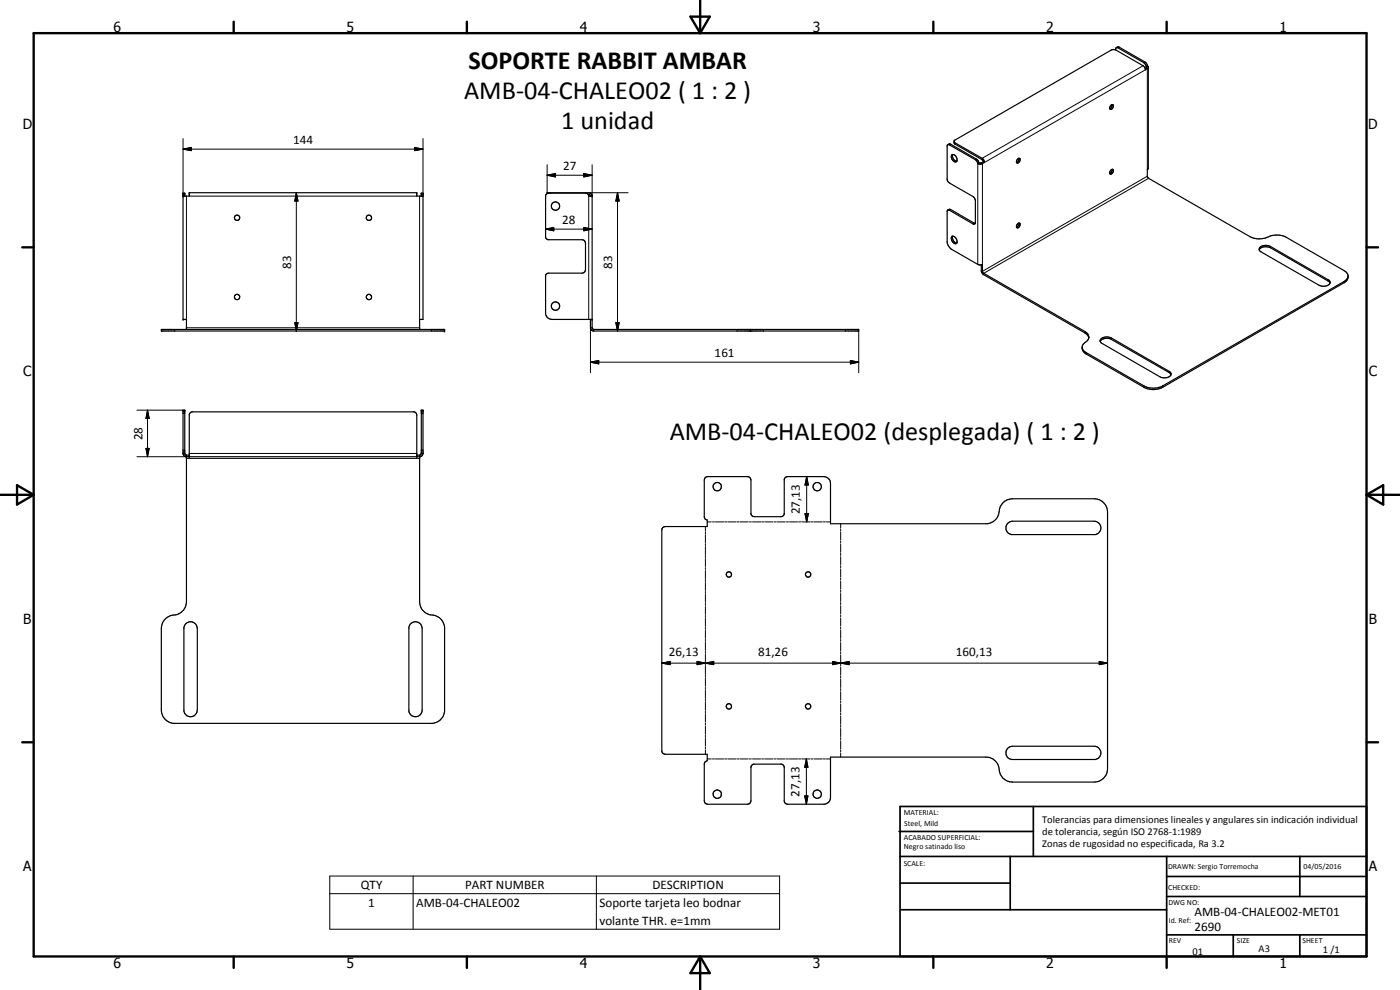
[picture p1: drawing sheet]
<svg xmlns="http://www.w3.org/2000/svg" width="420mm" height="297mm" viewBox="0 0 420 297" stroke-linecap="round" stroke-linejoin="round" font-family="sans-serif">
<g fill="none" stroke="#000" stroke-width=".35">
<path d="M334.8 15v-.5l.6-.2 7.9 4.5 .7 1.2M335 14.3l.5-.2h.4l7.8 4.5 .4 .5 .2 .7M344 20l.1 .3-.4 .3M344.3 19.8l.3 .3v30.4l-.3 .3 .2 2.5 30.6 17.7a6.5 6.5 0 0 0 6.2-.2 6.3 6.3 0 0 1 4.7 .4l17.4 10a1.98 1.98 0 0 1 1.2 1.8 1.98 1.98 0 0 1-1.2 1.8l-54.5 31.4a6.1 6.1 0 0 1-5.6 0l-17.6-10.2-.8-.9-.1-.9M344.3 19.8l-.3 .2M333.4 31.6a.5 .5 0 0 1 .8-.1 .5 .5 0 0 1-.2 .8l-.3 .3a.44 .44 0 0 1-.6 .1 .44 .44 0 0 1 .1-.7zM333.8 31.4l-.2 .8-.5 .4M343.7 20.5l-.6-.8-8.2-4.7-1.2-.1-47.3 27.3 .1 1 8.3 4.7 .3 .7M344.6 20.3l-.9 .7v-.5M54.9 58.8h1.9v-1h68.3v1h1.8M55.4 58.8v-.8h-.5v37.8h1.1v3M126.4 58.8v-.8h.5v37.8h-1v3"/>
<path d="M164.2 58.1v-.3h12.5l.6 .2 .4 .6v39.7l.3 .5h79.7v.5h-79.7l-.8-.7v-2.8M176.5 58.3l.5 .1 .2 .4M176.6 58.4l-.6-.4h-11.5l-.7 .5v12.9l.7 .5h10.2l.6 .2 .4 .8v8l-.4 .8-.6 .3h-10.2l-.6 .3-.2 .4v11.5a1.98 1.98 0 0 0 2 1.6h12M176.6 58.4l.1 .4h1M284.4 43.4l.5-.2 .4 .1 7.8 4.5 .5 .4 .2 .7M285.7 46.4a1.42 1.42 0 0 1 1.4 2.1 1.41 1.41 0 0 1-1.4-2.1zM286 46.4a1.55 1.55 0 0 0 1.1 2M286.3 42.5l.3 .3 8.2 4.7 .5 .6 .1 .7M293.4 49.1l-.7-1.2-7.9-4.5-.5 .2 .1 10.7 .5 .6 7.1 4.1 .5 .4 .2 .8v6.6l-.2 .4h-.5l-7.1-4.1-.6 .1v9.5l.3 1 1.1 1.1 7.7 4.5 .6 .2 .8-.2v2.2l.4 .5 30.4 17.5a1.79 1.79 0 0 1 1.2 1.7 1.79 1.79 0 0 1-1.3 1.7 1.63 1.63 0 0 0-.7 1.6 1.63 1.63 0 0 0 1.2 1.3l17.3 10a6.1 6.1 0 0 0 5.6 0l54.5-31.3 1-1 .2-.6M293.8 48.9l-.4 .2M295.1 48.6l.3 .2M295.1 48.6l-.7 .3h-.6"/>
<path d="M295.4 48.8l-1.1 .5-.9-.2M305.4 47.8l.6-.3a.84 .84 0 0 1 0 1 .84 .84 0 0 1-.9 .3v-.7zM305.8 47.5l-.1 .6-.6 .6M333.4 51.1a.49 .49 0 0 1 .7-.1 .49 .49 0 0 1-.1 .7 .54 .54 0 0 1-.8 .5 .54 .54 0 0 1 0-1zM333.8 50.8l-.2 .8-.5 .5M284.4 63l.5-.2 .4 .1 7.4 4.2M285.7 70.9a1.42 1.42 0 0 1 1.2 2.2 1.51 1.51 0 0 1-1.2-2.2zM286 70.9a1.57 1.57 0 0 0 1.1 2M294.5 79.5v2.1l.7 .8 30.4 17.5 .8 .7 .4 .7M305.4 67.2l.4-.3a.78 .78 0 0 1 .2 1 .78 .78 0 0 1-.9 .3v-.7zM305.8 66.9l-.1 .7-.6 .6M377.9 75a2.54 2.54 0 0 1 3.4-.7l17.3 10 .6 .7"/>
<path d="M378.2 74.1a3.1 3.1 0 0 1 3.1-.1l17.3 9.9a.96 .96 0 0 1 .6 1.2 .96 .96 0 0 1-1.2 .7l-1 .1-1.2-.3-17.4-10a.85 .85 0 0 1-.2-1.5zM48.4 98.8h85v.5h-85zM330.2 102.4a2.56 2.56 0 0 1 3.4-.5l17.3 9.9 .5 .6M330.5 101.6a2.94 2.94 0 0 1 3.1-.2l17.3 10a.84 .84 0 0 1 .6 .8 .84 .84 0 0 1-.6 .8 3.1 3.1 0 0 1-2.8 0l-17.4-10a.79 .79 0 0 1-.6-.6 .79 .79 0 0 1 .4-.8zM54.9 136.1h.5M56 137v43.6a4.4 4.4 0 0 1-4.7 4.1 4 4 0 0 0-2.9 3.8v24.5a4.1 4.1 0 0 0 3.6 4h77.9a4.1 4.1 0 0 0 3.5-3.5v-25.4a4.3 4.3 0 0 0-4.6-3.7 4 4 0 0 1-2.9-3.8v-43.6M56.8 137v-12.7l.8-.7h66.7l.6 .4 .2 .5v12.5M126.4 136.1v-13h.5v13M126.4 136.1h.5M126.4 136.1l-.3 .4-1 .1M126.9 136.1l-.2 .6-.6 .3h-70.3l-.4-.1-.5-.6v-13.2h.5v13.1l.4 .3 1 .1M211.6 143.4l.8-.4 12.4 .1 .6 .9v10.2l.2 .4 .7 .4h8l.7-.2 .4-.6v-10.4l.2-.4 .8-.4h10.9a2.09 2.09 0 0 1 1.9 2v12.1h47.2a4.4 4.4 0 0 0 3.6-4.6 4 4 0 0 1 3.9-2.9h24.5a4 4 0 0 1 4 4.1v76.9a4 4 0 0 1-4 4.1h-24.5a4.1 4.1 0 0 1-4.1-4.3 3.9 3.9 0 0 0-3.9-3.2h-46.7v12.1a2 2 0 0 1-1.9 2h-10.9l-.8-.4-.2-.4v-10.5l-.8-.7h-8.5l-.5 .4-.2 .3v10.3l-.6 .9-12.7 .1-.5-.4-.2-.6v-11l.2-.7 .6-.3v-2h-12.6l-.9-.6-.1-66.7 .2-.6 .8-.4h12.6v-2l-.6-.3-.2-.7v-11z"/>
<path d="M302.3 157.1l.9-.6 .7-.1h24.5a2.03 2.03 0 0 1 2 1.8 2.03 2.03 0 0 1-1.7 2.2h-25.1a2.04 2.04 0 0 1-1.3-3.3zM55.7 187.2a2.03 2.03 0 0 1 2.2-.5 2.03 2.03 0 0 1 1.3 1.9v24.4a2.03 2.03 0 0 1-1.8 2 2.03 2.03 0 0 1-2.2-1.6v-25.2zM123.1 187.2a2.04 2.04 0 0 1 2.3-.5 2.04 2.04 0 0 1 1.3 1.9v24.4a2.01 2.01 0 0 1-1.8 2 2.01 2.01 0 0 1-2.2-1.6v-25.2zM302.3 224.6l.6-.4 1-.3h24.5a2.01 2.01 0 0 1 2 1.8 2.01 2.01 0 0 1-1.7 2.2h-25.1a2.02 2.02 0 0 1-1.3-3.3z"/>
<circle cx="71.2" cy="65.3" r=".8"/>
<circle cx="110.7" cy="65.3" r=".8"/>
<circle cx="166.7" cy="61.8" r="1.25"/>
<circle cx="71.2" cy="89.1" r=".79"/>
<circle cx="110.7" cy="89.1" r=".81"/>
<circle cx="166.7" cy="91.8" r="1.26"/>
<circle cx="215.3" cy="146" r="1.24"/>
<circle cx="245.3" cy="146" r="1.24"/>
<circle cx="218.7" cy="172.4" r=".8"/>
<circle cx="242.5" cy="172.4" r=".8"/>
<circle cx="218.7" cy="212" r=".8"/>
<circle cx="242.5" cy="211.9" r=".81"/>
<circle cx="215.2" cy="238.3" r="1.26"/>
<circle cx="245.2" cy="238.3" r="1.26"/>
</g>
<g fill="#000">
<circle cx="54.9" cy="58" r=".18"/>
<circle cx="54.9" cy="58.8" r=".18"/>
<circle cx="55.4" cy="58" r=".18"/>
<circle cx="126.4" cy="58" r=".18"/>
<circle cx="126.9" cy="58" r=".18"/>
<circle cx="177.7" cy="58.8" r=".18"/>
<circle cx="54.9" cy="95.8" r=".18"/>
<circle cx="133.4" cy="98.8" r=".18"/>
<circle cx="133.4" cy="99.3" r=".18"/>
<circle cx="177.7" cy="95.8" r=".18"/>
<circle cx="54.9" cy="123.1" r=".18"/>
<circle cx="55.4" cy="123.1" r=".18"/>
<circle cx="56.8" cy="137" r=".18"/>
<circle cx="125.1" cy="137" r=".18"/>
<circle cx="126.4" cy="123.1" r=".18"/>
<circle cx="126.9" cy="123.1" r=".18"/>
</g>
<g fill="none" stroke="#000" stroke-width=".3">
<path d="M335.9 14.1l-.4 .3M343.1 19.7l-48.3 27.8M343.7 18.6l-.4 .2M344 20v.4l.3 .2v30.2M343.7 21l-48.3 27.8M344.1 20.3l.4 .2M54.9 44.7l2.5-.5v1zM54.9 44.7h72M54.9 41.6v17.2M56 58.8v37M56.8 58.8h68.3M88.9 57.8l.5 2.5h-.9z"/>
<path d="M88.9 57.8v41.5M124.4 44.2l2.5 .5-2.5 .5zM125.9 58.8v37M126.9 41.6v17.2M164.2 52.6l2.5-.5v1zM164.2 52.6h13.5M164.2 49.4v8.4M165.2 57.8v.2M175.2 52.1l2.5 .5-2.5 .5zM176.7 58.8v37M176.7 57.8h11.8M177.7 49.4v9.4"/>
<path d="M185.3 57.8l.5 2.5h-1zM185.3 57.8v41.5M285.3 43.3l-.4 .2M286.6 42.8v.4M293.1 47.8l-.4 .1M293.4 49.1v30.2M294.4 48.9l.3 .2M294.5 48.9l.3 .2v30.2M344.3 52.9l-49.5 28.5-.3-.2M344.7 53.5l-49.5 28.5v.4M163.7 68.7l2.5-.5v1.1zM163.7 68.7h14"/>
<path d="M175.2 68.2l2.5 .5-2.5 .6zM285.3 62.9l-.4 .2M292.4 67l-.4 .2M381.3 74v.3M52.4 98.8v.5M56 98.3h69.9M88.5 96.8h.9l-.5 2.5zM129.4 98.8v.5M177.7 98.3h-.5v13.5M178.2 98.8v.5M184.8 96.8h1l-.5 2.5zM221.2 98.8v.5"/>
<path d="M225.2 98.8v.5M229.2 98.8v.5M253.7 98.8v.5M257.7 99.3v12.5M325.6 99.5v.4M398.6 83.9v.4M403.4 84.5v.3M177.2 108.7l2.5-.5v1zM177.2 108.7h80.5M255.2 108.2l2.5 .5-2.5 .5zM326 105.8v.4M333.6 101.4v.5"/>
<path d="M343.3 115.8v.4M348.9 115.8v.4M350.9 111.4v.4M41.1 123.1h13.8M41.1 137h15.7M43.8 134.5h1l-.5 2.5zM44.3 123.1l.5 2.5h-1zM44.3 123.1v13.9M54.9 135h.5M54.9 124.1h.5M55.8 136.5v.5M56 136.6v.4"/>
<path d="M56 137.5h69.9M56.8 136.1h68.3M125.9 136.6v.4M126.1 136.5v.5M126.4 135h.5M126.4 124.1h.5M211.7 158v1.2M211.7 159.5v.6M212.2 156.6h1.3M213.8 156.6h.6M214.7 156.6h2.5M217.5 156.6h.6"/>
<path d="M218.4 156.6h2.5M221.2 156.6h.6M222.1 156.6h2.5M224.9 156.6h.6M225.8 156.6h2.5M228.6 156.6h.6M229.5 156.6h2.5M232.3 156.6h.6M233.2 156.6h2.5M236 156.6h.6M236.9 156.6h2.5M239.7 156.6h.6"/>
<path d="M240.6 156.6h2.5M241.6 154.1h1l-.5 2.5zM242.1 143l.5 2.5h-1zM242.1 143v13.6M243.4 156.6h.6M244.3 156.6h2.5M247.1 156.6h.6M248 156.6h1.2M252.3 157.1v1.3M252.3 158.7v.6M252.3 159.6v2.5M211.7 160.4v2.4"/>
<path d="M211.7 163.1v.6M211.7 164v2.4M211.7 166.7v.6M211.7 167.6v2.4M211.7 170.3v.6M211.7 171.2v2.4M211.7 173.9v.6M211.7 174.8v2.4M211.7 177.5v.6M211.7 178.4v2.4M252.3 162.3v.7M252.3 163.3v2.4"/>
<path d="M252.3 166v.7M252.3 167v2.4M252.3 169.7v.6M252.3 170.7v2.4M252.3 173.4v.6M252.3 174.4v2.4M252.3 177.1v.6M252.3 178.1v2.4M198.6 199l2.5-.5v.9zM198.6 199h133.8M209.2 198.5l2.5 .5-2.5 .4zM211.7 199l2.5-.5v.9z"/>
<path d="M211.7 181.1v.6M211.7 182v2.4M211.7 184.7v.6M211.7 185.5v2.5M211.7 188.3v.5M211.7 189.1v2.5M211.7 191.9v.5M211.7 192.7v2.5M211.7 195.5v.5M211.7 196.3v2.5M211.7 199.1v.5M211.7 199.9v2.5"/>
<path d="M249.8 198.5l2.5 .5-2.5 .4zM252.3 199l2.5-.5v.9zM252.3 180.8v.6M252.3 181.7v2.4M252.3 184.5v.6M252.3 185.4v2.4M252.3 188.2v.6M252.3 189.1v2.5M252.3 191.9v.5M252.3 192.8v2.4M252.3 195.5v.6M252.3 196.5v2.4"/>
<path d="M252.3 199.2v.6M329.9 198.5l2.5 .5-2.5 .4zM211.7 202.6v.6M211.7 203.5v2.4M211.7 206.2v.6M211.7 207.1v2.4M211.7 209.8v.6M211.7 210.7v2.4M211.7 213.4v.6M211.7 214.3v2.4M211.7 217v.6M211.7 217.9v2.4"/>
<path d="M252.3 200.2v2.4M252.3 202.9v.6M252.3 203.8v2.5M252.3 206.6v.6M252.3 207.5v2.5M252.3 210.3v.6M252.3 211.2v2.5M252.3 214v.5M252.3 214.9v2.4M252.3 217.6v.6M252.3 218.6v2.4M211.7 220.6v.6"/>
<path d="M211.7 221.5v2.4M211.7 224.2v.6M211.7 225.1v1.2M212.2 227.7h1.3M213.8 227.7h.6M214.7 227.7h2.5M217.5 227.7h.6M218.4 227.7h2.5M221.2 227.7h.6M222.1 227.7h2.5M224.9 227.7h.6M225.8 227.7h2.5"/>
<path d="M228.6 227.7h.6M229.5 227.7h2.5M232.3 227.7h.6M233.2 227.7h2.5M236 227.7h.6M236.9 227.7h2.5M239.7 227.7h.6M240.6 227.7h2.5M241.5 238.8h1l-.5 2.5zM242 227.7l.5 2.5h-1zM242 227.7v13.6M243.4 227.7h.6"/>
<path d="M244.3 227.7h2.5M247.1 227.7h.6M248 227.7h1.2M252.3 221.3v.6M252.3 222.2v2.5M252.3 225v.6M252.3 225.9v1.3M99 262.8h135v16h-135zM99 268.1h135M124 262.8v16M179 262.8v16"/>
</g>
<g fill="none" stroke="#000" stroke-width=".71">
<path d="M10.1 9.9h400v277.1h-400zM70.1 6.5v3.4M140.1 6.5v3.4M207.2 5h5.8l-2.9 4.9zM210.1 0v9.9M280.1 6.5v3.4M350.1 6.5v3.4M6.7 74.2h3.4M410.1 74.2h3.5M.1 148.5h10M5.1 145.6l5 2.9-5 2.9zM410.1 148.5h10"/>
<path d="M410.1 148.5l5-2.9v5.8zM6.7 222.7h3.4M410.1 222.7h3.5M70.1 287v3.4M140.1 287v3.4M210.1 287v10M210.1 287l2.9 5h-5.8zM280.1 287v3.4M350.1 287v3.4"/>
</g>
<g fill="none" stroke="#000" stroke-width=".51">
<path d="M269.8 249.5h40.3M270.1 242h140v45h-140zM270.1 257h140M303.2 257v16M310.1 242v15M350.1 257v30M390.1 257v12M270.1 265h33.1M270.1 273h80M350.1 269h60M350.1 263h60M350.1 280.5h60"/>
<path d="M370.1 280.5v6.5M390.1 280.5v6.5"/>
</g>
<g fill="#000">
<path d="M54.9 44.7l2.5-.5v1zM124.4 44.2l2.5 .5-2.5 .5zM164.2 52.6l2.5-.5v1zM175.2 52.1l2.5 .5-2.5 .5zM88.9 57.8l.5 2.5h-.9zM163.7 68.7l2.5-.5v1.1zM175.2 68.2l2.5 .5-2.5 .6zM185.3 57.8l.5 2.5h-1zM88.5 96.8h.9l-.5 2.5zM184.8 96.8h1l-.5 2.5zM177.2 108.7l2.5-.5v1zM255.2 108.2l2.5 .5-2.5 .5z"/>
<path d="M43.8 134.5h1l-.5 2.5zM44.3 123.1l.5 2.5h-1zM241.6 154.1h1l-.5 2.5zM242.1 143l.5 2.5h-1zM198.6 199l2.5-.5v.9zM209.2 198.5l2.5 .5-2.5 .4zM211.7 199l2.5-.5v.9zM249.8 198.5l2.5 .5-2.5 .4zM252.3 199l2.5-.5v.9zM329.9 198.5l2.5 .5-2.5 .4zM241.5 238.8h1l-.5 2.5zM242 227.7l.5 2.5h-1z"/>
</g>
<g font-size="7.9">
<text x="140.6" y="20.6">SOPORTE RABBIT AMBAR</text>
<text x="139.3" y="29.6">AMB-04-CHALEO02 ( 1 : 2 )</text>
<text x="168.4" y="38.6">1 unidad</text>
<text x="201" y="131.9">AMB-04-CHALEO02 (desplegada) ( 1 : 2 )</text>
</g>
<g font-size="4.2">
<text x="34" y="9.6">6</text>
<text x="104" y="9.6">5</text>
<text x="174" y="9.6">4</text>
<text x="244" y="9.6">3</text>
<text x="314" y="9.6">2</text>
<text x="384" y="9.6">1</text>
<text x="6.8" y="38.7">D</text>
<text x="410.6" y="38.7">D</text>
<text x="7" y="112.9">C</text>
<text x="410.8" y="112.9">C</text>
<text x="7" y="187.1">B</text>
<text x="410.8" y="187.1">B</text>
<text x="7" y="261.4">A</text>
<text x="410.8" y="261.4">A</text>
<text x="34" y="290.4">6</text>
<text x="104" y="290.4">5</text>
<text x="174" y="290.4">4</text>
<text x="244" y="290.4">3</text>
<text x="314" y="290.4">2</text>
<text x="384" y="290.4">1</text>
</g>
<g font-size="3.9">
<text x="88" y="43.2">144</text>
<text x="169" y="51.1">27</text>
<text x="168.7" y="67.2">28</text>
<text x="87.4" y="80.6" transform="rotate(-90 87.4 80.6)">83</text>
<text x="183.8" y="80.6" transform="rotate(-90 183.8 80.6)">83</text>
<text x="214.4" y="107.1">161</text>
<text x="42.7" y="132.1" transform="rotate(-90 42.7 132.1)">28</text>
<text x="240" y="154.3" transform="rotate(-90 240 154.3)">27,13</text>
<text x="200.7" y="196.9">26,13</text>
<text x="227.5" y="196.9">81,26</text>
<text x="286.9" y="196.9">160,13</text>
<text x="239.9" y="239" transform="rotate(-90 239.9 239)">27,13</text>
<text x="108.3" y="266.8">QTY</text>
<text x="139.6" y="266.7">PART NUMBER</text>
<text x="195.8" y="266.8">DESCRIPTION</text>
<text x="110.5" y="272.1">1</text>
<text x="124.9" y="272.1">AMB-04-CHALEO02</text>
<text x="179.9" y="272.2">Soporte tarjeta leo bodnar</text>
<text x="358.5" y="275">AMB-04-CHALEO02-MET01</text>
<text x="179.9" y="277.5">volante THR. e=1mm</text>
<text x="358.5" y="279.4">2690</text>
</g>
<g font-size="3.1">
<text x="312.7" y="246.8">Tolerancias para dimensiones lineales y angulares sin indicación individual</text>
<text x="312.7" y="250.4">de tolerancia, según ISO 2768-1:1989</text>
<text x="312.7" y="254">Zonas de rugosidad no especificada, Ra 3.2</text>
<text x="357.9" y="286.4">01</text>
<text x="377.7" y="285.6">A3</text>
<text x="397" y="285.9">1 /1</text>
</g>
<g font-size="2.4">
<text x="271.2" y="244.4">MATERIAL:</text>
<text x="271.3" y="252">ACABADO SUPERFICIAL:</text>
<text x="271.4" y="247.9">Steel, Mild</text>
<text x="271.3" y="254.6">Negro satinado liso</text>
<text x="271.2" y="259.7">SCALE:</text>
<text x="350.6" y="260.8">DRAWN: Sergio Torremocha</text>
<text x="391.2" y="260.6">04/05/2016</text>
<text x="350.6" y="267">CHECKED:</text>
<text x="350.6" y="271.4">DWG NO:</text>
<text x="350.8" y="276.9">Id. Ref:</text>
<text x="350.8" y="282.8">REV</text>
<text x="371.2" y="282.9">SIZE</text>
<text x="390.9" y="282.9">SHEET</text>
</g>
</svg>
